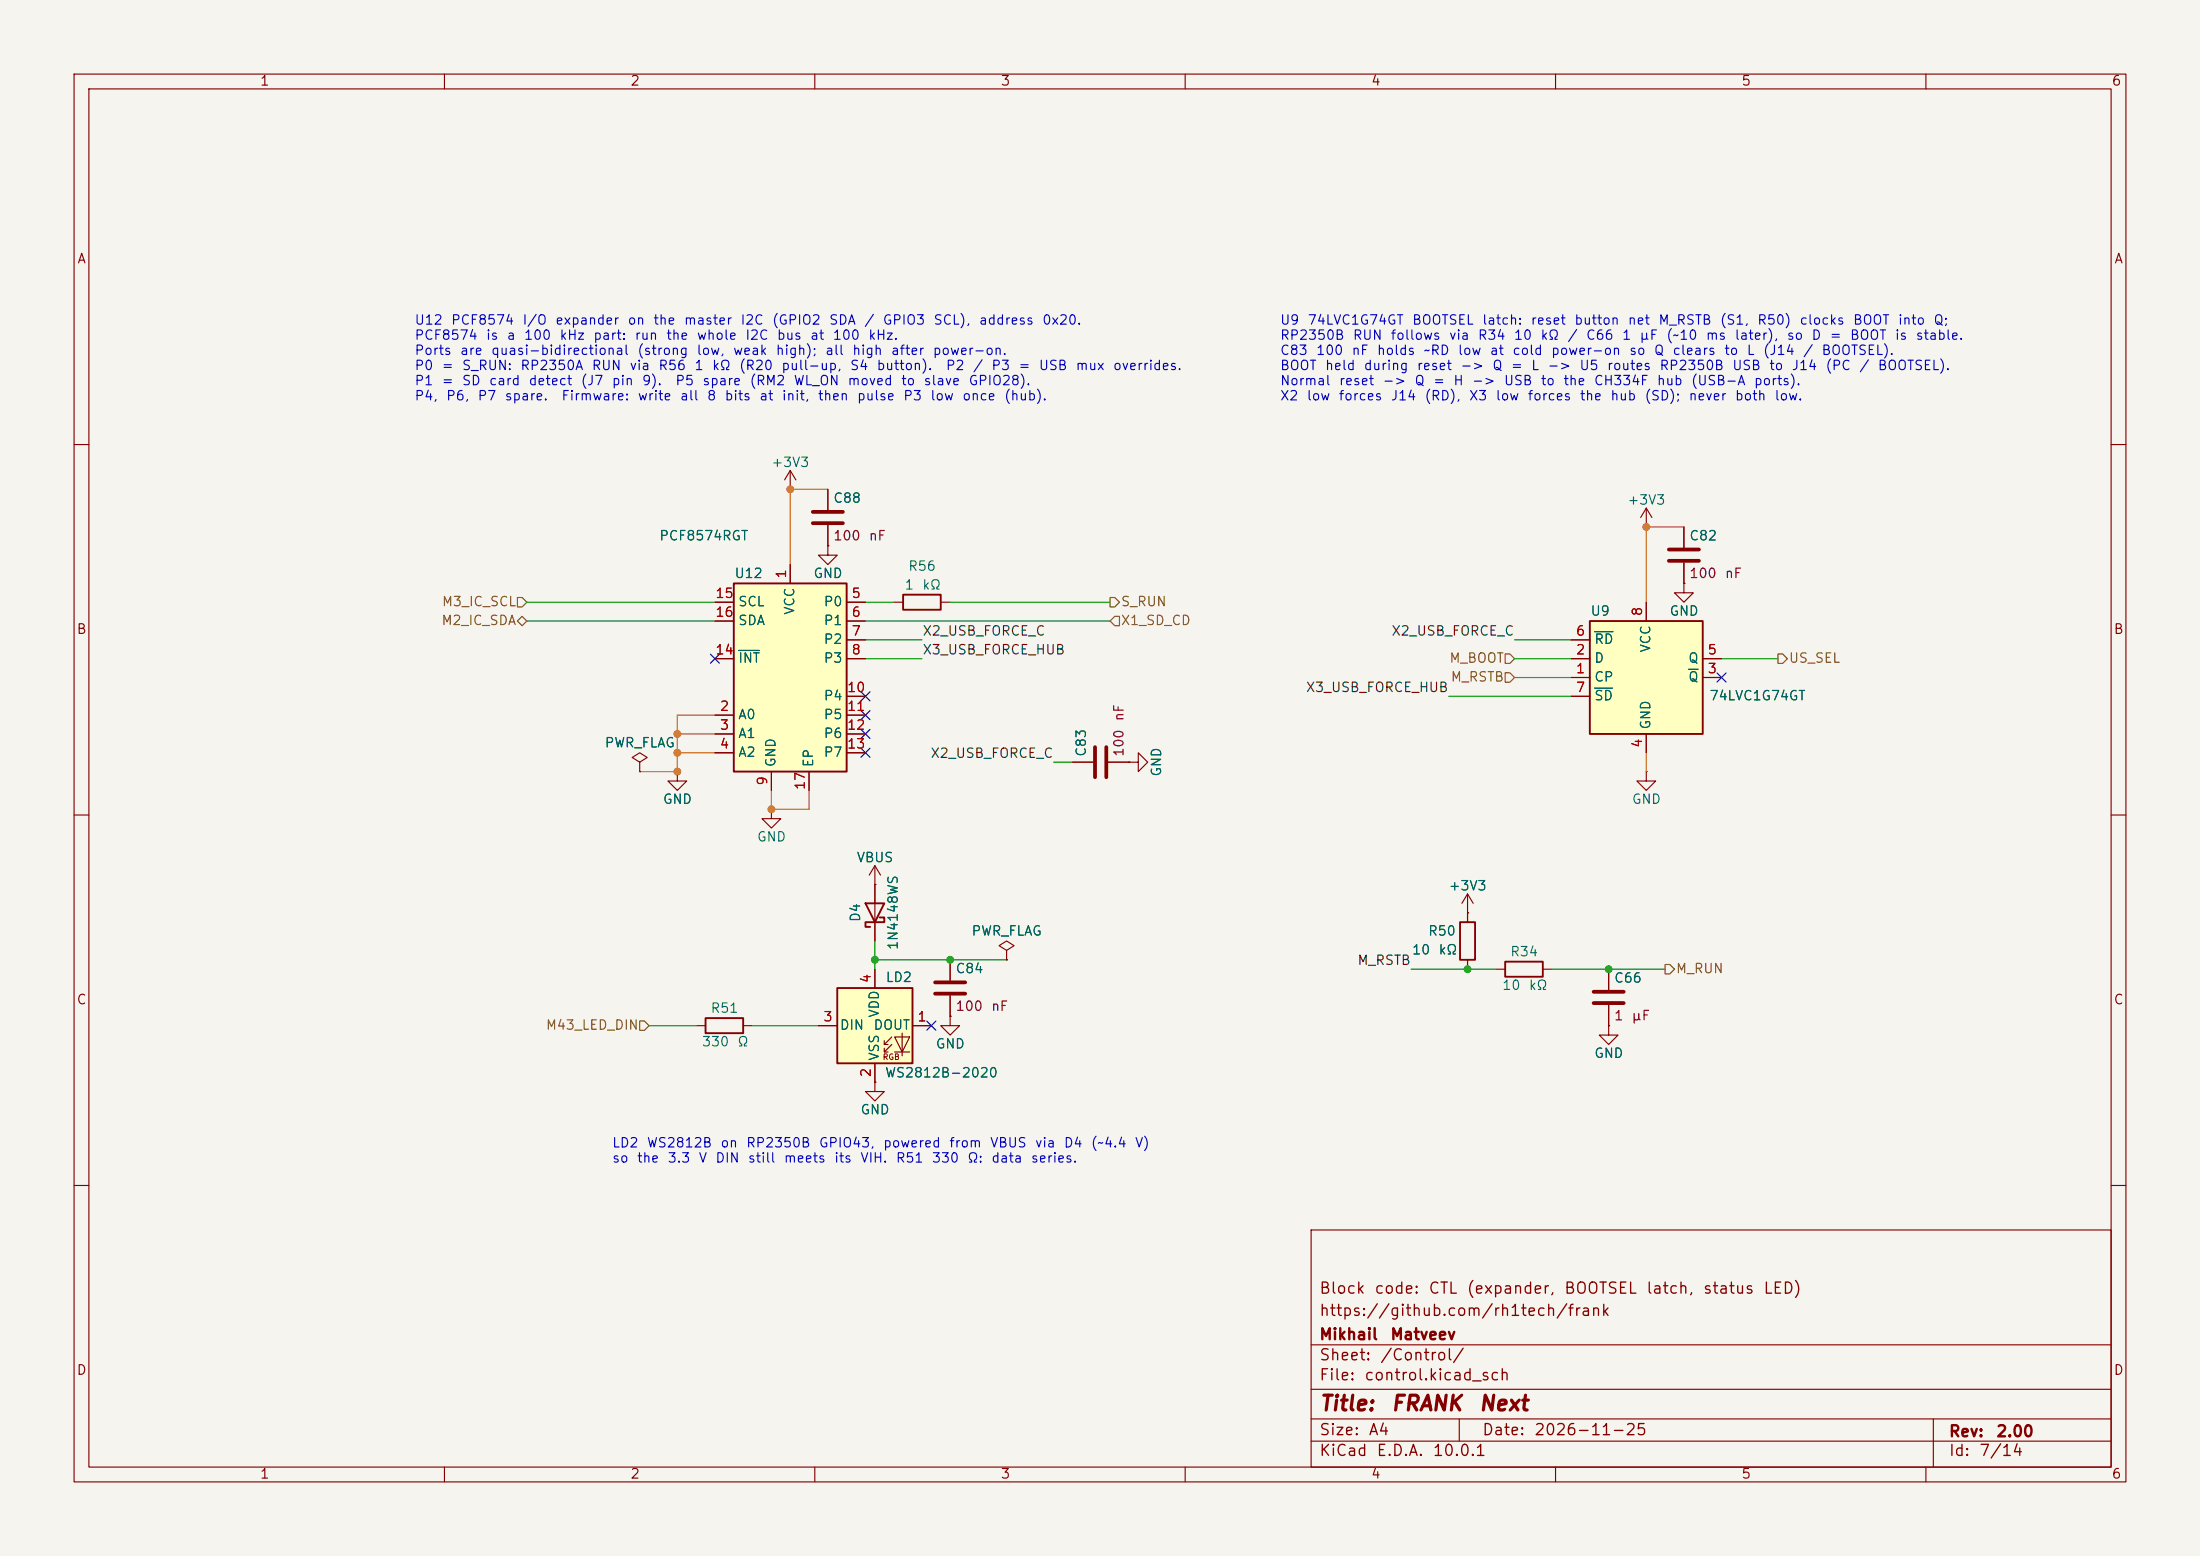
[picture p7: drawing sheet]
<svg xmlns="http://www.w3.org/2000/svg" width="297mm" height="210mm" viewBox="0 0 297 210" stroke-linecap="round" stroke-linejoin="round" font-family="sans-serif">
<path d="M0 0h297v210h-297z" fill="#f5f4ef" stroke="#f5f4ef" stroke-width=".14"/>
<g fill="none" stroke="#840000" stroke-width=".15">
<path d="M10 10h277v190h-277zM12 12h273v186h-273zM60 10v2M110 10v2M160 10v2M210 10v2M260 10v2M10 60h2M285 60h2M10 110h2M285 110h2M10 160h2"/>
<path d="M177 166h108v32h-108zM285 160h2M60 198v2M110 198v2M160 198v2M177 194.5h108M177 191.5h108M177 187.5h108M177 181.5h108M197 191.5v3M210 198v2M260 198v2"/>
<path d="M261 191.5v6.5"/>
</g>
<path d="M99.1 78.7h15.2v25.4h-15.2z" fill="#ffffc2"/>
<path d="M99.1 78.7h15.2v25.4h-15.2zM121.9 80.3h5.1v2h-5.1zM203.2 129.8h5.1v2h-5.1z" fill="none" stroke="#840000" stroke-width=".25"/>
<g fill="none" stroke="#840000" stroke-width=".15">
<path d="M106.7 76.2v2.5M222.2 71.1h.1M222.2 68.6l-.7 1.3M222.2 68.6l.8 1.3M222.2 68.6v2.5M227.3 78.7v1.3h1.3l-1.3 1.3-1.2-1.3h1.2M227.3 78.7h.1M227.3 71.1v2.8M227.3 75.9v2.8M96.5 96.5h2.6M96.5 99.1h2.6M96.5 81.3h2.6"/>
<path d="M96.5 83.8h2.6M96.5 88.9h2.6M114.3 96.5h2.5M114.3 99.1h2.5M114.3 81.3h2.5M114.3 83.8h2.5M114.3 86.4h2.5M114.3 88.9h2.5M114.3 94h2.5M120.6 81.3h1.3M127 81.3h1.3M96.5 101.6h2.6"/>
<path d="M104.1 104.1v2.6M109.2 104.1v2.6M114.3 101.6h2.5M144.8 102.9h2.8M149.6 102.9h2.8M152.4 102.9h1.3v-1.3l1.2 1.3-1.2 1.2v-1.2M152.4 102.9h.1M128.3 129.5v2.8M128.3 134.4v2.8M135.9 128.3l1-.7-1-.6-1 .6 1 .7v1.2M135.9 129.5h.1M198.1 123.2h.1"/>
<path d="M198.1 120.7l-.7 1.2M198.1 120.7l.8 1.2M198.1 120.7v2.5M201.9 130.8h1.3M208.3 130.8h1.2M217.2 138.4v1.3h1.2l-1.2 1.3-1.3-1.3h1.3M217.2 138.4h.1M217.2 130.8v2.8M217.2 135.6v2.8M118.1 146.1v1.2h1.3l-1.3 1.3-1.3-1.3h1.3M118.1 146.1h.1"/>
</g>
<path d="M99.7 87.8h2.8" fill="none" stroke="#006464" stroke-width=".15"/>
<path d="M225.3 74.2h4.1M225.3 75.7h4.1M147.8 100.8v4.1M149.4 100.8v4.1M126.2 132.6h4.1M126.2 134.1h4.1M215.1 133.9h4.1M215.1 135.4h4.1" fill="none" stroke="#840000" stroke-width=".51"/>
<path d="M214.6 83.8h15.3v15.3h-15.3z" fill="#ffffc2"/>
<path d="M214.6 83.8h15.3v15.3h-15.3zM95.2 137.4h5.1v2h-5.1zM116.8 121.9h2.6l-1.3 2.6zM118.7 123.8h.7v.7h-2.6v.6h.7M197.1 124.5h2v5h-2z" fill="none" stroke="#840000" stroke-width=".25"/>
<g fill="none" stroke="#840000" stroke-width=".15">
<path d="M106.7 66h.1M106.7 63.5l-.8 1.3M106.7 63.5l.7 1.3M106.7 63.5v2.5M111.8 73.7v1.2h1.2l-1.2 1.3-1.3-1.3h1.3M111.8 73.7h.1M111.8 66v2.8M111.8 70.9v2.8M212.1 91.4h2.5M212.1 88.9h2.5M212.1 86.4h2.5M212.1 94h2.5"/>
<path d="M222.2 81.3v2.5M222.2 99.1v2.5M229.9 91.4h2.5M229.9 88.9h2.5M86.4 102.9l1-.7-1-.6-1.1 .6 1.1 .7v1.2M86.4 104.1h.1M91.4 104.1v1.3h1.3l-1.3 1.3-1.2-1.3h1.2M91.4 104.1h.1M104.1 109.2v1.3h1.3l-1.3 1.3-1.2-1.3h1.2M104.1 109.2h.1M118.1 119.4h.1M118.1 116.8l-.8 1.3"/>
<path d="M118.1 116.8l.8 1.3M118.1 116.8v10.2M222.2 104.1v1.3h1.3l-1.3 1.3-1.2-1.3h1.2M222.2 104.1h.1M94 138.4h1.2M100.3 138.4h1.3M128.3 137.2v1.2h1.2l-1.2 1.3-1.3-1.3h1.3M128.3 137.2h.1M198.1 123.2v1.3M198.1 129.5v1.3"/>
</g>
<path d="M215.3 85.3h2.5M215.3 92.9h2.4M228 90.3h1.2" fill="none" stroke="#006464" stroke-width=".15"/>
<path d="M109.7 69.1h4.1M109.7 70.6h4.1" fill="none" stroke="#840000" stroke-width=".51"/>
<path d="M113 133.4h10.2v10.1h-10.2z" fill="#ffffc2"/>
<g fill="none" stroke="#840000" stroke-width=".15">
<path d="M106.7 76.2v2.5M111.8 73.7h.1M111.8 66v2.8M111.8 70.9v2.8M227.3 78.7h.1M227.3 71.1v2.8M227.3 75.9v2.8M96.5 88.9h2.6M96.5 96.5h2.6M96.5 99.1h2.6M96.5 81.3h2.6M96.5 83.8h2.6"/>
<path d="M114.3 88.9h2.5M114.3 86.4h2.5M114.3 94h2.5M114.3 96.5h2.5M114.3 99.1h2.5M114.3 81.3h2.5M114.3 83.8h2.5M212.1 91.4h2.5M212.1 88.9h2.5M212.1 86.4h2.5M212.1 94h2.5M222.2 81.3v2.5"/>
<path d="M222.2 99.1v2.5M229.9 91.4h2.5M229.9 88.9h2.5M86.4 104.1h.1M91.4 104.1h.1M96.5 101.6h2.6M104.1 104.1v2.6M109.2 104.1v2.6M114.3 101.6h2.5M118.1 119.4h.1M118.1 119.4v2.5M144.8 102.9h2.8"/>
<path d="M149.6 102.9h2.8M152.4 102.9h.1M110.5 138.4h2.5M118.1 124.5v2.5M118.1 130.8v2.6M120.4 140l-1 1v-.5M120.8 140h2l-1 2zM121.8 139.4v3.1M123.2 138.4h2.5M128.3 137.2h.1M128.3 129.5v2.8M128.3 134.4v2.8"/>
<path d="M135.9 129.5h.1M198.1 123.2h.1M198.1 123.2v1.3M198.1 129.5v1.3M217.2 138.4h.1M217.2 130.8v2.8M217.2 135.6v2.8M118.1 146.1h.1M118.1 143.5v2.6M119.4 141h.5M119.4 142h.5M120.4 141l-1 1v-.5"/>
<path d="M120.8 142h2"/>
</g>
<path d="M113 133.4h10.2v10.1h-10.2z" fill="none" stroke="#840000" stroke-width=".25"/>
<path d="M69.8 83.8l.7-.6 .6 .6-.6 .7zM69.8 80.6h.7l.6 .7-.6 .6h-.7zM149.9 80.6h.6l.6 .7-.6 .6h-.6zM150.5 83.2h.6v1.3h-.6l-.6-.7zM203.2 88.3h.6l.7 .6-.7 .6h-.6zM203.2 90.8h.6l.7 .6-.7 .7h-.6zM240 88.3h.7l.6 .6-.6 .6h-.7zM86.4 137.8h.6l.6 .6-.6 .7h-.6zM224.8 130.2h.6l.7 .6-.7 .6h-.6z" fill="none" stroke="#725600" stroke-width=".15"/>
<path d="M111.8 66h-5.1v10.2M227.3 71.1h-5.1v10.2M91.4 99.1h5.1M96.5 96.5h-5.1v7.6h-5M91.4 101.6h5.1M104.1 106.7v2.5h5.1v-2.5M222.2 101.6v2.5" fill="none" stroke="#c60" stroke-width=".15"/>
<g fill="none" stroke="#009600" stroke-width=".15">
<path d="M71.1 81.3h25.4M71.1 83.8h25.4M116.8 81.3h3.8M116.8 83.8h33.1M116.8 86.4h7.7M116.8 88.9h7.7M128.3 81.3h21.6M195.6 94h16.5M204.5 91.4h7.6M204.5 86.4h7.6M204.5 88.9h7.6M232.4 88.9h7.6"/>
<path d="M142.2 102.9h2.6M87.6 138.4h6.4M101.6 138.4h8.9M118.1 127v3.8M118.1 129.5h17.8M190.5 130.8h11.4M209.5 130.8h15.3"/>
</g>
<g fill="none" stroke="#000084" stroke-width=".15">
<path d="M95.9 88.3l1.2 1.2M97.1 88.3l-1.2 1.2M116.2 93.4l1.2 1.2M116.2 98.5l1.2 1.2M116.2 95.9l1.2 1.2M117.4 93.4l-1.2 1.2M117.4 98.5l-1.2 1.2M117.4 95.9l-1.2 1.2M231.8 90.8l1.2 1.2M233 90.8l-1.2 1.2M116.2 101l1.2 1.2M117.4 101l-1.2 1.2"/>
<path d="M125.1 137.8l1.2 1.2M126.3 137.8l-1.2 1.2"/>
</g>
<path d="M99.7 87.8h2.8M215.3 85.3h2.5M215.3 92.9h2.4M228 90.3h1.2" fill="none" stroke="#006464" stroke-width=".15"/>
<g fill="#c60" stroke="#c60" stroke-width=".14">
<circle cx="222.2" cy="71.1" r=".46"/>
<circle cx="91.4" cy="99.1" r=".46"/>
<circle cx="91.4" cy="101.6" r=".46"/>
<circle cx="104.1" cy="109.2" r=".46"/>
<circle cx="91.4" cy="104.1" r=".46"/>
<circle cx="106.7" cy="66" r=".46"/>
</g>
<g fill="#009600" stroke="#009600" stroke-width=".14">
<circle cx="217.2" cy="130.8" r=".46"/>
<circle cx="118.1" cy="129.5" r=".46"/>
<circle cx="198.1" cy="130.8" r=".46"/>
<circle cx="128.3" cy="129.5" r=".46"/>
</g>
<g font-size="2" fill="#840000">
<text x="178" y="190.9">Title:</text>
<text x="187.7" y="190.9">FRANK</text>
<text x="199.5" y="190.9">Next</text>
</g>
<g font-size="1.5" fill="#840000">
<text x="178" y="178">https://github.com/rh1tech/frank</text>
<text x="178" y="175">Block</text>
<text x="185.4" y="175">code:</text>
<text x="192.7" y="175">CTL</text>
<text x="197.9" y="175">(expander,</text>
<text x="211.1" y="175">BOOTSEL</text>
<text x="222.1" y="175">latch,</text>
<text x="229.8" y="175">status</text>
<text x="238" y="175">LED)</text>
<text x="178" y="184">Sheet:</text>
<text x="178" y="181.2">Mikhail</text>
<text x="186.2" y="184">/Control/</text>
<text x="187.6" y="181.2">Matveev</text>
<text x="178" y="186.7">File:</text>
<text x="184.1" y="186.7">control.kicad_sch</text>
<text x="178" y="196.9">KiCad</text>
<text x="178" y="194.1">Size:</text>
<text x="184.7" y="194.1">A4</text>
<text x="185.7" y="196.9">E.D.A.</text>
<text x="193.3" y="196.9">10.0.1</text>
<text x="200" y="194.1">Date:</text>
<text x="207" y="194.1">2026-11-25</text>
<text x="263" y="194.3">Rev:</text>
<text x="263" y="196.9">Id:</text>
<text x="267.1" y="196.9">7/14</text>
<text x="269.4" y="194.3">2.00</text>
</g>
<g font-size="1.3" fill="#840000">
<text x="35" y="11.9">1</text>
<text x="85" y="11.9">2</text>
<text x="135" y="11.9">3</text>
<text x="185" y="11.9">4</text>
<text x="235" y="11.9">5</text>
<text x="285" y="11.9">6</text>
<text x="10.3" y="35.9">A</text>
<text x="285.3" y="35.9">A</text>
<text x="10.3" y="85.9">B</text>
<text x="285.3" y="85.9">B</text>
<text x="10.3" y="135.9">C</text>
<text x="285.3" y="135.9">C</text>
<text x="10.3" y="185.9">D</text>
<text x="285.3" y="185.9">D</text>
<text x="35" y="199.9">1</text>
<text x="85" y="199.9">2</text>
<text x="135" y="199.9">3</text>
<text x="185" y="199.9">4</text>
<text x="235" y="199.9">5</text>
<text x="285" y="199.9">6</text>
</g>
<g font-size="1.3" fill="#0000c2">
<text x="55.9" y="44.1">U12</text>
<text x="55.9" y="46.2">PCF8574</text>
<text x="60.8" y="44.1">PCF8574</text>
<text x="65.5" y="46.2">is</text>
<text x="68.3" y="46.2">a</text>
<text x="70.4" y="44.1">I/O</text>
<text x="70.6" y="46.2">100</text>
<text x="74.9" y="44.1">expander</text>
<text x="75.4" y="46.2">kHz</text>
<text x="80" y="46.2">part:</text>
<text x="84.6" y="44.1">on</text>
<text x="85.6" y="46.2">run</text>
<text x="88.1" y="44.1">the</text>
<text x="89.8" y="46.2">the</text>
<text x="92.2" y="44.1">master</text>
<text x="94" y="46.2">whole</text>
<text x="99.9" y="44.1">I2C</text>
<text x="100.5" y="46.2">I2C</text>
<text x="104.1" y="44.1">(GPIO2</text>
<text x="104.8" y="46.2">bus</text>
<text x="109.3" y="46.2">at</text>
<text x="111.8" y="44.1">SDA</text>
<text x="112.3" y="46.2">100</text>
<text x="116.6" y="44.1">/</text>
<text x="117.1" y="46.2">kHz.</text>
<text x="119.1" y="44.1">GPIO3</text>
<text x="125.9" y="44.1">SCL),</text>
<text x="132.1" y="44.1">address</text>
<text x="140.6" y="44.1">0x20.</text>
<text x="172.7" y="44.1">U9</text>
<text x="172.7" y="46.2">RP2350B</text>
<text x="176.4" y="44.1">74LVC1G74GT</text>
<text x="182.5" y="46.2">RUN</text>
<text x="187.6" y="46.2">follows</text>
<text x="190.5" y="44.1">BOOTSEL</text>
<text x="195.5" y="46.2">via</text>
<text x="199.4" y="46.2">R34</text>
<text x="200" y="44.1">latch:</text>
<text x="204.3" y="46.2">10</text>
<text x="206.6" y="44.1">reset</text>
<text x="207.9" y="46.2">kΩ</text>
<text x="211.5" y="46.2">/</text>
<text x="212.4" y="44.1">button</text>
<text x="214" y="46.2">C66</text>
<text x="218.9" y="46.2">1</text>
<text x="219.7" y="44.1">net</text>
<text x="221.3" y="46.2">µF</text>
<text x="223.8" y="44.1">M_RSTB</text>
<text x="224.8" y="46.2">(~10</text>
<text x="230.2" y="46.2">ms</text>
<text x="232.1" y="44.1">(S1,</text>
<text x="234.1" y="46.2">later),</text>
<text x="237.1" y="44.1">R50)</text>
<text x="241.1" y="46.2">so</text>
<text x="242.8" y="44.1">clocks</text>
<text x="244.5" y="46.2">D</text>
<text x="246.9" y="46.2">=</text>
<text x="249.7" y="46.2">BOOT</text>
<text x="250.1" y="44.1">BOOT</text>
<text x="255.7" y="46.2">is</text>
<text x="256.1" y="44.1">into</text>
<text x="258.5" y="46.2">stable.</text>
<text x="260.9" y="44.1">Q;</text>
<text x="55.9" y="48.2">Ports</text>
<text x="55.9" y="50.3">P0</text>
<text x="55.9" y="52.3">P1</text>
<text x="59.5" y="50.3">=</text>
<text x="59.5" y="52.3">=</text>
<text x="62" y="48.2">are</text>
<text x="62.3" y="50.3">S_RUN:</text>
<text x="62.3" y="52.3">SD</text>
<text x="65.9" y="52.3">card</text>
<text x="66.2" y="48.2">quasi-bidirectional</text>
<text x="70.2" y="50.3">RP2350A</text>
<text x="71.3" y="52.3">detect</text>
<text x="78.3" y="52.3">(J7</text>
<text x="79.8" y="50.3">RUN</text>
<text x="82.5" y="52.3">pin</text>
<text x="84.9" y="50.3">via</text>
<text x="85.9" y="48.2">(strong</text>
<text x="86.6" y="52.3">9).</text>
<text x="88.8" y="50.3">R56</text>
<text x="91.1" y="52.3">P5</text>
<text x="93.6" y="50.3">1</text>
<text x="93.9" y="48.2">low,</text>
<text x="94.7" y="52.3">spare</text>
<text x="96" y="50.3">kΩ</text>
<text x="98.9" y="48.2">weak</text>
<text x="99.7" y="50.3">(R20</text>
<text x="101.1" y="52.3">(RM2</text>
<text x="104.6" y="48.2">high);</text>
<text x="105.4" y="50.3">pull-up,</text>
<text x="107.1" y="52.3">WL_ON</text>
<text x="111.3" y="48.2">all</text>
<text x="114.3" y="52.3">moved</text>
<text x="114.7" y="50.3">S4</text>
<text x="115" y="48.2">high</text>
<text x="118.2" y="50.3">button).</text>
<text x="120.2" y="48.2">after</text>
<text x="121.5" y="52.3">to</text>
<text x="124.6" y="52.3">slave</text>
<text x="125.8" y="48.2">power-on.</text>
<text x="127.6" y="50.3">P2</text>
<text x="130.7" y="52.3">GPIO28).</text>
<text x="131.2" y="50.3">/</text>
<text x="133.7" y="50.3">P3</text>
<text x="137.4" y="50.3">=</text>
<text x="140.1" y="50.3">USB</text>
<text x="145.1" y="50.3">mux</text>
<text x="150.2" y="50.3">overrides.</text>
<text x="172.7" y="48.2">C83</text>
<text x="172.7" y="50.3">BOOT</text>
<text x="172.7" y="52.3">Normal</text>
<text x="177.6" y="48.2">100</text>
<text x="178.8" y="50.3">held</text>
<text x="180.7" y="52.3">reset</text>
<text x="182.4" y="48.2">nF</text>
<text x="184" y="50.3">during</text>
<text x="185.8" y="48.2">holds</text>
<text x="186.6" y="52.3">-&gt;</text>
<text x="190.9" y="52.3">Q</text>
<text x="191.2" y="50.3">reset</text>
<text x="192.1" y="48.2">~RD</text>
<text x="193.4" y="52.3">=</text>
<text x="196.1" y="52.3">H</text>
<text x="196.7" y="48.2">low</text>
<text x="197.1" y="50.3">-&gt;</text>
<text x="198.6" y="52.3">-&gt;</text>
<text x="201" y="48.2">at</text>
<text x="201.4" y="50.3">Q</text>
<text x="202.9" y="52.3">USB</text>
<text x="203.9" y="50.3">=</text>
<text x="204.1" y="48.2">cold</text>
<text x="206.6" y="50.3">L</text>
<text x="207.9" y="52.3">to</text>
<text x="208.8" y="50.3">-&gt;</text>
<text x="209.3" y="48.2">power-on</text>
<text x="211" y="52.3">the</text>
<text x="213.1" y="50.3">U5</text>
<text x="215.1" y="52.3">CH334F</text>
<text x="216.8" y="50.3">routes</text>
<text x="219.8" y="48.2">so</text>
<text x="223.2" y="48.2">Q</text>
<text x="223.6" y="52.3">hub</text>
<text x="223.9" y="50.3">RP2350B</text>
<text x="225.7" y="48.2">clears</text>
<text x="228.2" y="52.3">(USB-A</text>
<text x="232.7" y="48.2">to</text>
<text x="233.8" y="50.3">USB</text>
<text x="235.7" y="48.2">L</text>
<text x="236.7" y="52.3">ports).</text>
<text x="237.9" y="48.2">(J14</text>
<text x="238.7" y="50.3">to</text>
<text x="241.8" y="50.3">J14</text>
<text x="243.3" y="48.2">/</text>
<text x="245.8" y="48.2">BOOTSEL).</text>
<text x="246.3" y="50.3">(PC</text>
<text x="250.9" y="50.3">/</text>
<text x="253.4" y="50.3">BOOTSEL).</text>
<text x="55.9" y="54.4">P4,</text>
<text x="60.1" y="54.4">P6,</text>
<text x="64.4" y="54.4">P7</text>
<text x="68" y="54.4">spare.</text>
<text x="75.7" y="54.4">Firmware:</text>
<text x="86" y="54.4">write</text>
<text x="91.7" y="54.4">all</text>
<text x="95.4" y="54.4">8</text>
<text x="97.7" y="54.4">bits</text>
<text x="102.4" y="54.4">at</text>
<text x="105.5" y="54.4">init,</text>
<text x="110.3" y="54.4">then</text>
<text x="115.6" y="54.4">pulse</text>
<text x="121.9" y="54.4">P3</text>
<text x="125.5" y="54.4">low</text>
<text x="129.8" y="54.4">once</text>
<text x="135.5" y="54.4">(hub).</text>
<text x="172.7" y="54.4">X2</text>
<text x="176.3" y="54.4">low</text>
<text x="180.6" y="54.4">forces</text>
<text x="187.7" y="54.4">J14</text>
<text x="192.2" y="54.4">(RD),</text>
<text x="198.2" y="54.4">X3</text>
<text x="201.8" y="54.4">low</text>
<text x="206.1" y="54.4">forces</text>
<text x="213.2" y="54.4">the</text>
<text x="217.3" y="54.4">hub</text>
<text x="221.9" y="54.4">(SD);</text>
<text x="227.9" y="54.4">never</text>
<text x="234.1" y="54.4">both</text>
<text x="239.5" y="54.4">low.</text>
<text x="82.5" y="155.2">LD2</text>
<text x="87.2" y="155.2">WS2812B</text>
<text x="97.2" y="155.2">on</text>
<text x="100.6" y="155.2">RP2350B</text>
<text x="110.5" y="155.2">GPIO43,</text>
<text x="119.1" y="155.2">powered</text>
<text x="128" y="155.2">from</text>
<text x="133.6" y="155.2">VBUS</text>
<text x="139.6" y="155.2">via</text>
<text x="143.5" y="155.2">D4</text>
<text x="147.2" y="155.2">(~4.4</text>
<text x="153.1" y="155.2">V)</text>
<text x="82.5" y="157.2">so</text>
<text x="85.9" y="157.2">the</text>
<text x="90" y="157.2">3.3</text>
<text x="94.2" y="157.2">V</text>
<text x="96.5" y="157.2">DIN</text>
<text x="100.9" y="157.2">still</text>
<text x="105.7" y="157.2">meets</text>
<text x="112.5" y="157.2">its</text>
<text x="116" y="157.2">VIH.</text>
<text x="120.8" y="157.2">R51</text>
<text x="125.7" y="157.2">330</text>
<text x="130.5" y="157.2">Ω:</text>
<text x="133.7" y="157.2">data</text>
<text x="139.1" y="157.2">series.</text>
</g>
<g font-size="1.3" fill="#006464">
<text x="104" y="63.3">+3V3</text>
<text x="112.4" y="68.2">C88</text>
<text x="219.6" y="68.4">+3V3</text>
<text x="88.9" y="73.3">PCF8574RGT</text>
<text x="122.5" y="77.4">R56</text>
<text x="228" y="73.3">C82</text>
<text x="99.1" y="78.3">U12</text>
<text x="99.6" y="82.1">SCL</text>
<text x="107.5" y="83.1" transform="rotate(-90 107.5 83.1)">VCC</text>
<text x="109.7" y="78.3">GND</text>
<text x="111.1" y="82.1">P0</text>
<text x="122" y="79.9">1</text>
<text x="124.4" y="79.9">kΩ</text>
<text x="214.6" y="83.4">U9</text>
<text x="225.3" y="83.4">GND</text>
<text x="99.6" y="89.8">INT</text>
<text x="99.6" y="84.7">SDA</text>
<text x="111.1" y="84.7">P1</text>
<text x="111.1" y="87.2">P2</text>
<text x="111.1" y="89.8">P3</text>
<text x="215.1" y="89.8">D</text>
<text x="215.1" y="87.2">RD</text>
<text x="223.1" y="88.2" transform="rotate(-90 223.1 88.2)">VCC</text>
<text x="227.8" y="89.8">Q</text>
<text x="111.1" y="94.8">P4</text>
<text x="215.1" y="92.3">CP</text>
<text x="215.1" y="94.8">SD</text>
<text x="227.8" y="92.3">Q</text>
<text x="230.7" y="94.8">74LVC1G74GT</text>
<text x="81.5" y="101.2">PWR_FLAG</text>
<text x="99.6" y="97.4">A0</text>
<text x="99.6" y="99.9">A1</text>
<text x="111.1" y="97.4">P5</text>
<text x="111.1" y="99.9">P6</text>
<text x="223.1" y="98.6" transform="rotate(-90 223.1 98.6)">GND</text>
<text x="99.6" y="102.5">A2</text>
<text x="105" y="103.6" transform="rotate(-90 105 103.6)">GND</text>
<text x="110.1" y="103.6" transform="rotate(-90 110.1 103.6)">EP</text>
<text x="111.1" y="102.5">P7</text>
<text x="146.9" y="102.2" transform="rotate(-90 146.9 102.2)">C83</text>
<text x="157.1" y="104.9" transform="rotate(-90 157.1 104.9)">GND</text>
<text x="89.4" y="108.8">GND</text>
<text x="102.1" y="113.9">GND</text>
<text x="220.2" y="108.8">GND</text>
<text x="115.6" y="116.7">VBUS</text>
<text x="116.4" y="124.5" transform="rotate(-90 116.4 124.5)">D4</text>
<text x="195.5" y="120.5">+3V3</text>
<text x="121.5" y="128.3" transform="rotate(-90 121.5 128.3)">1N4148WS</text>
<text x="128.9" y="131.7">C84</text>
<text x="131.1" y="126.6">PWR_FLAG</text>
<text x="190.5" y="129.1">10</text>
<text x="192.7" y="126.6">R50</text>
<text x="194.1" y="129.1">kΩ</text>
<text x="203.8" y="129.4">R34</text>
<text x="95.8" y="137">R51</text>
<text x="119" y="137.4" transform="rotate(-90 119 137.4)">VDD</text>
<text x="119.5" y="132.9">LD2</text>
<text x="202.7" y="133.9">10</text>
<text x="206.3" y="133.9">kΩ</text>
<text x="217.8" y="132.9">C66</text>
<text x="94.7" y="141.5">330</text>
<text x="99.5" y="141.5">Ω</text>
<text x="113.3" y="139.3">DIN</text>
<text x="117.8" y="139.3">DOUT</text>
<text x="119" y="143.3" transform="rotate(-90 119 143.3)">VSS</text>
<text x="126.2" y="141.8">GND</text>
<text x="215.1" y="143.1">GND</text>
<text x="119.4" y="145.7">WS2812B-2020</text>
<text x="116.1" y="150.7">GND</text>
</g>
<g font-size="1.3" fill="#840084">
<text x="112.4" y="73.3">100</text>
<text x="117.2" y="73.3">nF</text>
<text x="228" y="78.3">100</text>
<text x="232.8" y="78.3">nF</text>
<text x="152" y="97.4" transform="rotate(-90 152 97.4)">nF</text>
<text x="152" y="102.2" transform="rotate(-90 152 102.2)">100</text>
<text x="128.9" y="136.8">100</text>
<text x="133.7" y="136.8">nF</text>
<text x="217.8" y="138">1</text>
<text x="220.2" y="138">µF</text>
</g>
<g font-size="1.3" fill="#725600">
<text x="59.6" y="82.1">M3_IC_SCL</text>
<text x="151.2" y="82.1">S_RUN</text>
<text x="59.5" y="84.7">M2_IC_SDA</text>
<text x="151.2" y="84.7">X1_SD_CD</text>
<text x="195.6" y="89.8">M_BOOT</text>
<text x="241.4" y="89.8">US_SEL</text>
<text x="195.8" y="92.3">M_RSTB</text>
<text x="226.2" y="131.7">M_RUN</text>
<text x="73.6" y="139.3">M43_LED_DIN</text>
</g>
<g font-size="1.3" fill="#a90000">
<text x="96.5" y="81">15</text>
<text x="96.5" y="83.6">16</text>
<text x="106.4" y="78.2" transform="rotate(-90 106.4 78.2)">1</text>
<text x="114.9" y="81">5</text>
<text x="114.9" y="83.6">6</text>
<text x="222" y="83.3" transform="rotate(-90 222 83.3)">8</text>
<text x="96.5" y="88.6">14</text>
<text x="114.9" y="86.1">7</text>
<text x="114.9" y="88.6">8</text>
<text x="212.7" y="88.6">2</text>
<text x="212.7" y="86.1">6</text>
<text x="230.4" y="88.6">5</text>
<text x="114.3" y="93.7">10</text>
<text x="212.7" y="91.2">1</text>
<text x="212.7" y="93.7">7</text>
<text x="230.4" y="91.2">3</text>
<text x="97.1" y="96.3">2</text>
<text x="97.1" y="98.8">3</text>
<text x="97.1" y="101.3">4</text>
<text x="114.3" y="96.3">11</text>
<text x="114.3" y="98.8">12</text>
<text x="114.3" y="101.3">13</text>
<text x="222" y="101" transform="rotate(-90 222 101)">4</text>
<text x="103.9" y="106.1" transform="rotate(-90 103.9 106.1)">9</text>
<text x="109" y="106.7" transform="rotate(-90 109 106.7)">17</text>
<text x="117.9" y="132.8" transform="rotate(-90 117.9 132.8)">4</text>
<text x="111.1" y="138.2">3</text>
<text x="123.8" y="138.2">1</text>
<text x="117.9" y="145.5" transform="rotate(-90 117.9 145.5)">2</text>
</g>
<g font-size="1.3" fill="#0f0f0f">
<text x="124.5" y="86.1">X2_USB_FORCE_C</text>
<text x="124.5" y="88.6">X3_USB_FORCE_HUB</text>
<text x="187.8" y="86.1">X2_USB_FORCE_C</text>
<text x="176.2" y="93.7">X3_USB_FORCE_HUB</text>
<text x="125.5" y="102.6">X2_USB_FORCE_C</text>
<text x="183.2" y="130.5">M_RSTB</text>
</g>
<text font-size=".8" fill="#840000" x="119.1" y="143.2">RGB</text>
</svg>
